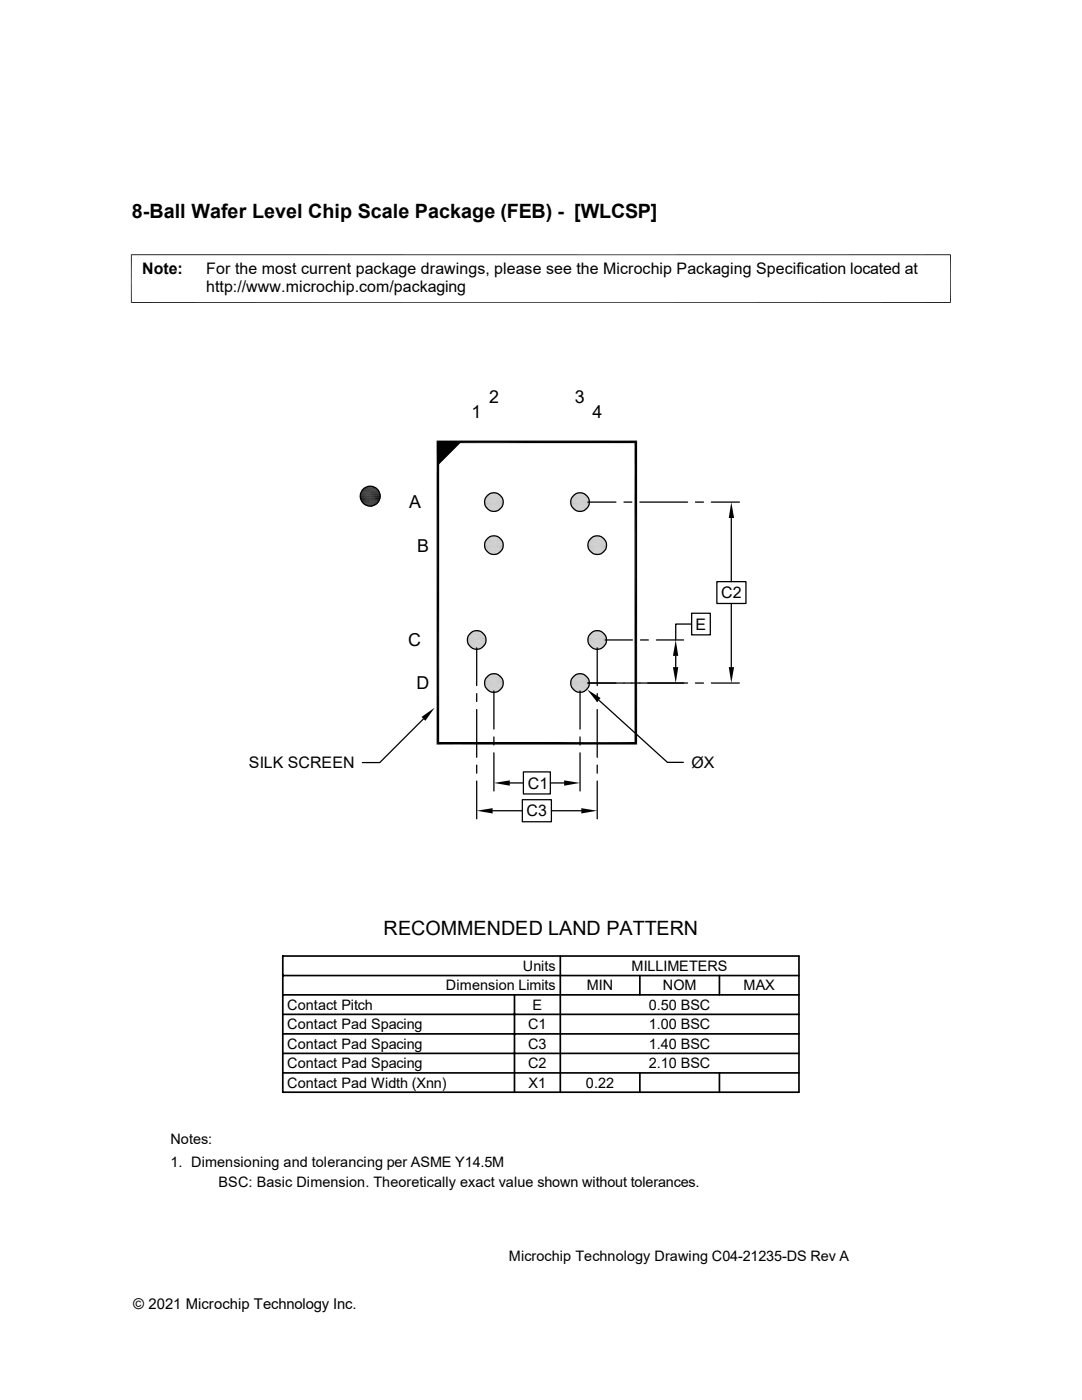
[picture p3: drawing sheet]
<svg xmlns="http://www.w3.org/2000/svg" width="216mm" height="279mm" viewBox="0 0 216 279" stroke-linecap="round" stroke-linejoin="round" font-family="sans-serif">
<g fill="#c0c0c0">
<path d="M98.3 98.3h.5z"/>
<path d="M115.5 98.3h.5z"/>
<path d="M115.3 98.4h.9z"/>
<path d="M115.5 98.3l.7 .1z"/>
<path d="M98.1 98.4h.9z"/>
<path d="M98.3 98.3l.7 .1z"/>
<path d="M115.1 98.4h1.2z"/>
<path d="M115.3 98.4h1z"/>
<path d="M97.9 98.4h1.2z"/>
<path d="M98.1 98.4h1z"/>
<path d="M115 98.5h1.5z"/>
<path d="M115.1 98.4l1.4 .1z"/>
<path d="M97.8 98.5h1.6z"/>
<path d="M97.9 98.4l1.5 .1z"/>
<path d="M114.8 98.6h1.9z"/>
<path d="M115 98.5l1.7 .1z"/>
<path d="M97.6 98.6h1.9z"/>
<path d="M97.8 98.5l1.7 .1z"/>
</g>
<g fill="none" stroke="#c0c0c0" stroke-width=".2">
<path d="M96.7 99.8h3.7M96.7 99.9h3.7M96.7 99.6h3.7M96.8 99.4h3.5M96.9 99.3h3.3M97 99.1h3.2M97.1 99h2.9M97.2 98.8h2.7M97.3 98.7h2.5M97.5 98.6h2.2M113.9 99.8h3.7M113.9 99.9h3.7"/>
<path d="M113.9 99.6h3.7M114 99.4h3.5M114 99.3h3.4M114.2 99.1h3.1M114.3 99h2.9M114.4 98.8h2.7M114.5 98.7h2.5M114.6 98.6h2.2M96.7 100.1h3.8M96.7 100.3h3.8M96.7 100.7h3.7M96.7 100.8h3.7"/>
<path d="M96.8 101h3.5M96.9 101.2h3.3M97 101.3h3.2M97.1 101.5h2.9M97.2 101.6h2.7M97.3 101.7h2.5M97.5 101.8h2.2M113.9 100.1h3.7M113.9 100.3h3.7M113.9 100.7h3.7M113.9 100.8h3.7M114 101h3.5"/>
<path d="M114 101.2h3.4M114.2 101.3h3.1M114.3 101.5h2.9M114.4 101.6h2.7M114.5 101.7h2.5M114.6 101.8h2.2"/>
</g>
<path d="M96.7 100.5h3.7M113.9 100.5h3.7" fill="none" stroke="#c0c0c0" stroke-width=".21"/>
<g fill="#c0c0c0">
<path d="M114.8 101.9h1.7z"/>
<path d="M114.8 101.9h1.9z"/>
<path d="M97.6 101.9h1.8z"/>
<path d="M97.6 101.9h1.9z"/>
<path d="M115 101.9l1.3 .1z"/>
<path d="M115 101.9h1.5z"/>
<path d="M97.8 101.9l1.3 .1z"/>
<path d="M97.8 101.9h1.6z"/>
<path d="M115.1 102l1.1 .1z"/>
<path d="M115.1 102h1.2z"/>
<path d="M97.9 102l1.1 .1z"/>
<path d="M97.9 102h1.2z"/>
<path d="M98.3 102.1h.5z"/>
<path d="M115.5 102.1h.5z"/>
<path d="M115.3 102.1h.7z"/>
<path d="M115.3 102.1h.9z"/>
<path d="M98.1 102.1h.7z"/>
<path d="M98.1 102.1h.9z"/>
<path d="M98.3 106.9h.5z"/>
<path d="M118.9 106.9h.5z"/>
<path d="M118.8 107h.8z"/>
<path d="M118.9 106.9l.7 .1z"/>
<path d="M98.1 107h.9z"/>
<path d="M98.3 106.9l.7 .1z"/>
<path d="M118.6 107h1.2z"/>
<path d="M118.8 107h1z"/>
<path d="M97.9 107h1.2z"/>
<path d="M98.1 107h1z"/>
<path d="M118.4 107.1h1.6z"/>
<path d="M118.6 107l1.4 .1z"/>
<path d="M97.8 107.1h1.6z"/>
<path d="M97.9 107l1.5 .1z"/>
<path d="M118.2 107.2h1.9z"/>
<path d="M118.4 107.1l1.7 .1z"/>
<path d="M97.6 107.2h1.9z"/>
<path d="M97.8 107.1l1.7 .1z"/>
</g>
<g fill="none" stroke="#c0c0c0" stroke-width=".2">
<path d="M96.7 108.4h3.7M96.7 108.5h3.7M96.7 108.7h3.8M96.7 108.9h3.8M96.7 109.3h3.7M96.7 108.2h3.7M96.7 109.4h3.7M96.8 108h3.5M96.8 109.6h3.5M96.9 107.9h3.3M96.9 109.7h3.3M97 107.7h3.2"/>
<path d="M97 109.9h3.2M97.1 107.6h2.9M97.1 110h2.9M97.2 107.4h2.7M97.2 110.2h2.7M97.3 107.3h2.5M97.3 110.3h2.5M97.5 107.2h2.2M117.3 108.5h3.7M117.3 108.7h3.8M117.3 108.9h3.8M117.3 108.2h3.7"/>
<path d="M117.3 108.4h3.7M117.3 109.3h3.7M117.3 109.4h3.7M117.4 108h3.5M117.4 109.6h3.5M117.5 107.9h3.4M117.5 109.7h3.4M117.6 107.7h3.2M117.6 109.9h3.2M117.7 107.6h2.9M117.7 110h2.9M117.8 107.4h2.8"/>
<path d="M117.8 110.2h2.8M117.9 107.3h2.5M117.9 110.3h2.5M118.1 107.2h2.2"/>
</g>
<path d="M96.7 109.1h3.7M117.3 109.1h3.7" fill="none" stroke="#c0c0c0" stroke-width=".21"/>
<path d="M118.1 110.4h2z" fill="#c0c0c0"/>
<path d="M97.5 110.4h2.2M118.1 110.4h2.2" fill="none" stroke="#c0c0c0" stroke-width=".2"/>
<g fill="#c0c0c0">
<path d="M118.2 110.4l1.8 .1z"/>
<path d="M118.2 110.4h1.9z"/>
<path d="M97.6 110.4l1.8 .1z"/>
<path d="M97.6 110.4h1.9z"/>
<path d="M118.4 110.5l1.4 .1z"/>
<path d="M118.4 110.5h1.6z"/>
<path d="M97.8 110.5l1.3 .1z"/>
<path d="M97.8 110.5h1.6z"/>
<path d="M118.6 110.6l1 .1z"/>
<path d="M118.6 110.6h1.2z"/>
<path d="M97.9 110.6l1.1 .1z"/>
<path d="M97.9 110.6h1.2z"/>
<path d="M98.3 110.7h.5z"/>
<path d="M118.9 110.7h.5z"/>
<path d="M118.8 110.7h.6z"/>
<path d="M118.8 110.7h.8z"/>
<path d="M98.1 110.7h.7z"/>
<path d="M98.1 110.7h.9z"/>
<path d="M94.8 125.9h.5z"/>
<path d="M118.9 125.9h.5z"/>
<path d="M118.8 125.9h.8z"/>
<path d="M118.9 125.9h.7z"/>
<path d="M94.7 125.9h.8z"/>
<path d="M94.8 125.9h.7z"/>
<path d="M118.6 125.9h1.2z"/>
<path d="M118.8 125.9h1z"/>
<path d="M94.5 125.9h1.2z"/>
<path d="M94.7 125.9h1z"/>
<path d="M118.4 126h1.6z"/>
<path d="M118.6 125.9l1.4 .1z"/>
<path d="M94.4 126h1.5z"/>
<path d="M94.5 125.9l1.4 .1z"/>
<path d="M118.2 126.1h1.9z"/>
<path d="M118.4 126l1.7 .1z"/>
<path d="M94.1 126.1h2z"/>
<path d="M94.4 126l1.7 .1z"/>
</g>
<g fill="none" stroke="#c0c0c0" stroke-width=".2">
<path d="M93.2 127.6h3.8M93.2 127.8h3.8M93.2 128h3.8M93.3 127.3h3.7M93.3 128.1h3.7M93.3 127.1h3.6M93.3 128.3h3.6M93.4 126.9h3.5M93.4 128.5h3.5M93.4 126.8h3.4M93.4 128.7h3.4M93.5 126.6h3.2"/>
<path d="M93.5 128.8h3.2M93.6 126.5h3M93.6 128.9h3M93.8 126.3h2.7M93.8 129.1h2.7M93.9 126.2h2.5M93.9 129.2h2.5M94 126.1h2.2M117.3 127.6h3.8M117.3 127.8h3.8M117.3 128h3.7M117.3 127.1h3.7"/>
<path d="M117.3 127.3h3.7M117.3 128.1h3.7M117.3 128.3h3.7M117.4 126.9h3.5M117.4 128.5h3.5M117.5 126.8h3.4M117.5 128.7h3.4M117.6 126.6h3.2M117.6 128.8h3.2M117.7 126.5h2.9M117.7 128.9h2.9M117.8 126.3h2.8"/>
<path d="M117.8 129.1h2.8M117.9 126.2h2.5M117.9 129.2h2.5M118.1 126.1h2.2"/>
</g>
<path d="M93.2 127.4h3.8M117.3 127.4h3.7" fill="none" stroke="#c0c0c0" stroke-width=".21"/>
<path d="M118.1 129.2l2 .1z" fill="#c0c0c0"/>
<path d="M94 129.3h2.2M118.1 129.3h2.2" fill="none" stroke="#c0c0c0" stroke-width=".2"/>
<g fill="#c0c0c0">
<path d="M118.2 129.3l1.8 .1z"/>
<path d="M118.2 129.3h1.9z"/>
<path d="M94.1 129.3l1.8 .1z"/>
<path d="M94.1 129.3h2z"/>
<path d="M118.4 129.4l1.4 .1z"/>
<path d="M118.4 129.4h1.6z"/>
<path d="M94.4 129.4l1.3 .1z"/>
<path d="M94.4 129.4h1.5z"/>
<path d="M118.6 129.5h1z"/>
<path d="M118.6 129.5h1.2z"/>
<path d="M94.5 129.5h1z"/>
<path d="M94.5 129.5h1.2z"/>
<path d="M94.8 129.6h.5z"/>
<path d="M118.9 129.6h.5z"/>
<path d="M118.8 129.5l.6 .1z"/>
<path d="M118.8 129.5h.8z"/>
<path d="M94.7 129.5l.6 .1z"/>
<path d="M94.7 129.5h.8z"/>
<path d="M98.3 134.5h.5z"/>
<path d="M115.5 134.5h.5z"/>
<path d="M115.3 134.5h.9z"/>
<path d="M115.5 134.5h.7z"/>
<path d="M98.1 134.5h.9z"/>
<path d="M98.3 134.5h.7z"/>
<path d="M115.1 134.5h1.2z"/>
<path d="M115.3 134.5h1z"/>
<path d="M97.9 134.5h1.2z"/>
<path d="M98.1 134.5h1z"/>
<path d="M115 134.6h1.5z"/>
<path d="M115.1 134.5l1.4 .1z"/>
<path d="M97.8 134.6h1.6z"/>
<path d="M97.9 134.5l1.5 .1z"/>
<path d="M114.8 134.7h1.9z"/>
<path d="M115 134.6l1.7 .1z"/>
<path d="M97.6 134.7h1.9z"/>
<path d="M97.8 134.6l1.7 .1z"/>
</g>
<g fill="none" stroke="#c0c0c0" stroke-width=".2">
<path d="M96.7 135.8h3.7M96.7 136.2h3.8M96.7 136.4h3.8M96.7 136.6h3.7M96.7 136.7h3.7M96.7 135.7h3.7M96.7 136.9h3.7M96.8 135.5h3.5M96.8 137.1h3.5M96.9 135.4h3.3M96.9 137.2h3.3M97 135.2h3.2"/>
<path d="M97 137.4h3.2M97.1 135.1h2.9M97.1 137.5h2.9M97.2 134.9h2.7M97.2 137.7h2.7M97.3 134.8h2.5M97.3 137.8h2.5M97.5 134.7h2.2M97.5 137.9h2.2M113.9 135.8h3.7M113.9 136.2h3.7M113.9 136.4h3.7"/>
<path d="M113.9 136.6h3.7M113.9 136.7h3.7M113.9 135.7h3.7M113.9 136.9h3.7M114 135.5h3.5M114 137.1h3.5M114 135.4h3.4M114 137.2h3.4M114.2 135.2h3.1M114.2 137.4h3.1M114.3 135.1h2.9M114.3 137.5h2.9"/>
<path d="M114.4 134.9h2.7M114.4 137.7h2.7M114.5 134.8h2.5M114.5 137.8h2.5M114.6 134.7h2.2M114.6 137.9h2.2"/>
</g>
<path d="M96.7 136h3.7M113.9 136h3.7" fill="none" stroke="#c0c0c0" stroke-width=".21"/>
<g fill="#c0c0c0">
<path d="M114.8 137.9l1.7 .1z"/>
<path d="M114.8 137.9h1.9z"/>
<path d="M97.6 137.9l1.8 .1z"/>
<path d="M97.6 137.9h1.9z"/>
<path d="M115 138l1.3 .1z"/>
<path d="M115 138h1.5z"/>
<path d="M97.8 138l1.3 .1z"/>
<path d="M97.8 138h1.6z"/>
<path d="M115.1 138.1h1.1z"/>
<path d="M115.1 138.1h1.2z"/>
<path d="M97.9 138.1h1.1z"/>
<path d="M97.9 138.1h1.2z"/>
<path d="M98.3 138.2h.5z"/>
<path d="M115.5 138.2h.5z"/>
<path d="M115.3 138.1l.7 .1z"/>
<path d="M115.3 138.1h.9z"/>
<path d="M98.1 138.1l.7 .1z"/>
<path d="M98.1 138.1h.9z"/>
</g>
<g fill="none" stroke="#000" stroke-width=".25">
<path d="M87.4 88.2h39.5v60.1h-39.5zM91.9 88.2l-4.5 4.5M117.3 100.2h5.6M124.5 100.2h1.6M127.7 100.2h9.5M138.8 100.2h1.6M141.9 100.2h5.6M143 116.1h5.8v4.3h-5.8zM145.9 103.4v12.7M95.1 129.3v7.5M95.1 138.4v1.6M98.6 137.9v7.6"/>
<path d="M115.7 137.9v7.6M117.3 136.3h19.9M119.2 129.3v7.5M119.2 138.4v1.6M119.5 139.7l13.7 12.4h3.2M120.7 127.7h5.5M127.8 127.7h1.6M131 127.7h5.4M134.8 130.9v2.2M138 122.4h3.7v4.3h-3.7zM138 124.5h-3.2v3.2M138.8 136.3h1.6"/>
<path d="M141.9 136.3h5.6M145.9 120.4v12.7M84.5 143.5l-8.7 8.7h-3.5M95.1 141.6v9.5M95.1 152.7v1.6M95.1 155.9v7.5M98.6 147.1v1.6M98.6 150.2v7.7M101.7 156.3h2.7M104.2 159.6h5.8v4.4h-5.8zM104.4 154.1h5.4v4.4h-5.4zM109.8 156.3h2.8"/>
<path d="M115.7 147.1v1.6M115.7 150.2v7.7M119.2 141.6v9.5M119.2 152.7v1.6M119.2 155.9v7.5M98.3 161.8h5.9M110 161.8h6"/>
<circle cx="73.9" cy="99" r="1.98"/>
<circle cx="98.6" cy="108.8" r="1.86"/>
<circle cx="98.6" cy="100.2" r="1.86"/>
<circle cx="115.7" cy="100.2" r="1.86"/>
<circle cx="119.2" cy="108.8" r="1.86"/>
<circle cx="95.1" cy="127.7" r="1.86"/>
<circle cx="98.6" cy="136.3" r="1.86"/>
<circle cx="115.7" cy="136.3" r="1.86"/>
<circle cx="119.2" cy="127.7" r="1.86"/>
</g>
<g fill="none" stroke="#000" stroke-width=".34">
<path d="M56.4 194.7h103M56.4 190.8h103v27.2h-103zM56.4 198.5h103M102.7 198.5v19.5M111.8 190.8v27.2M127.7 194.7v3.8M143.6 194.7v3.8M56.4 206.3h103M56.4 202.4h103M56.4 210.2h103M56.4 214.1h103M127.7 214.1v3.9"/>
<path d="M143.6 214.1v3.9"/>
</g>
<g fill="none" stroke="#000" stroke-width=".2">
<path d="M26.1 50.8h163.6M26.2 50.8v9.7M189.7 50.8v9.7M26.1 60.4h163.6M71.9 98.6h4M71.9 98.9h4M71.9 99.3h4M71.9 99.7h3.9M72 98.2h3.8M72 99.9h3.8M72.1 98h3.6M72.2 97.8h3.4"/>
<path d="M72.3 97.7h3.2M72.4 97.6h3M72.6 97.4h2.6M72.7 97.3h2.4M72.9 97.2h2M72.1 100h3.6M72.2 100.2h3.4M72.3 100.4h3.2M72.4 100.5h3M72.6 100.6h2.6M72.7 100.7h2.4M72.9 100.8h2"/>
</g>
<g fill="#000">
<path d="M73.1 97.2l1.8 .1zM73.1 97.2h1.6zM73.2 97.1l1.5 .1zM73.2 97.1h1.3zM73.4 97.1h1.1zM73.4 97.1h1zM73.6 97l.8 .1zM73.6 97h.5zM87.1 87.9l.5 60.2-.5 .5zM87.4 88.2h4.5l-4.5 4.5zM87.1 87.9l.5 .5v59.7zM87.6 88.4l39.5-.5-.5 .5z"/>
<path d="M87.1 87.9h40l-39.5 .5zM72.9 100.8l1.8 .1zM73.1 100.9l1.4 .1zM73.1 100.9h1.6zM73.2 101h1.2zM73.2 101h1.3zM73.4 101h.7zM73.4 101h1zM73.6 101h.5zM145.9 100.2l.6 3.2h-1.1zM117.1 137.6l2.7 1.7-.7 .8zM134.3 133.1h1l-.5 3.2z"/>
<path d="M134.8 127.7l.5 3.2h-1zM145.4 133.1h1.1l-.6 3.2zM84.1 143.1l2.6-1.9-1.8 2.6zM87.1 148.6l39.5-.5 .5 .5zM87.1 148.6l.5-.5h39zM98.6 156.3l3.1-.6v1.1zM112.6 155.7l3.1 .6-3.1 .5zM126.6 88.4l.5 60.2-.5-.5zM126.6 88.4l.5-.5v60.7zM95.1 161.8l3.2-.5v1zM116 161.3l3.2 .5-3.2 .5z"/>
</g>
<path d="M71.9 98.7h4M71.9 99.1h4M71.9 99.5h4M71.9 98.4h3.9" fill="none" stroke="#000" stroke-width=".21"/>
<g font-size="3.9">
<text x="26.3" y="43.5">8-Ball Wafer Level Chip Scale Package (FEB) - [WLCSP]</text>
<text x="76.5" y="186.6">RECOMMENDED LAND PATTERN</text>
</g>
<g font-size="3.6">
<text x="94.1" y="83.4">1</text>
<text x="97.6" y="80.3">2</text>
<text x="114.7" y="80.3">3</text>
<text x="118.2" y="83.4">4</text>
<text x="81.6" y="101.5">A</text>
<text x="83.3" y="110.1">B</text>
<text x="81.4" y="129">C</text>
<text x="83.1" y="137.6">D</text>
</g>
<g font-size="3.2">
<text x="28.4" y="54.6">Note:</text>
<text x="41.1" y="54.6">For the most current package drawings, please see the Microchip Packaging Specification located at</text>
<text x="41.1" y="58.3">http://www.microchip.com/packaging</text>
<text x="143.9" y="119.4">C2</text>
<text x="138.8" y="125.7">E</text>
<text x="49.7" y="153.3">SILK SCREEN</text>
<text x="138" y="153.2">ØX</text>
<text x="105.3" y="157.4">C1</text>
<text x="105.1" y="162.9">C3</text>
</g>
<text font-size="3" x="26.6" y="261.3">© 2021 Microchip Technology Inc.</text>
<g font-size="2.9">
<text x="89" y="197.7">Dimension Limits</text>
<text x="104.3" y="193.8">Units</text>
<text x="117.1" y="197.7">MIN</text>
<text x="126" y="193.8">MILLIMETERS</text>
<text x="132.2" y="197.7">NOM</text>
<text x="148.4" y="197.7">MAX</text>
<text x="57.3" y="201.5">Contact Pitch</text>
<text x="106.3" y="201.5">E</text>
<text x="129.5" y="201.5">0.50 BSC</text>
<text x="57.3" y="205.4">Contact Pad Spacing</text>
<text x="57.3" y="209.3">Contact Pad Spacing</text>
<text x="105.4" y="209.3">C3</text>
<text x="105.4" y="205.4">C1</text>
<text x="129.5" y="209.3">1.40 BSC</text>
<text x="129.5" y="205.4">1.00 BSC</text>
<text x="57.3" y="213.2">Contact Pad Spacing</text>
<text x="105.4" y="213.2">C2</text>
<text x="129.5" y="213.2">2.10 BSC</text>
<text x="57.3" y="217.1">Contact Pad Width (Xnn)</text>
<text x="105.5" y="217.1">X1</text>
<text x="116.9" y="217.1">0.22</text>
<text x="34" y="228.3">Notes:</text>
<text x="34" y="232.9">1. Dimensioning and tolerancing per ASME Y14.5M</text>
<text x="43.6" y="236.9">BSC: Basic Dimension. Theoretically exact value shown without tolerances.</text>
<text x="101.6" y="251.6">Microchip Technology Drawing C04-21235-DS Rev A</text>
</g>
</svg>
